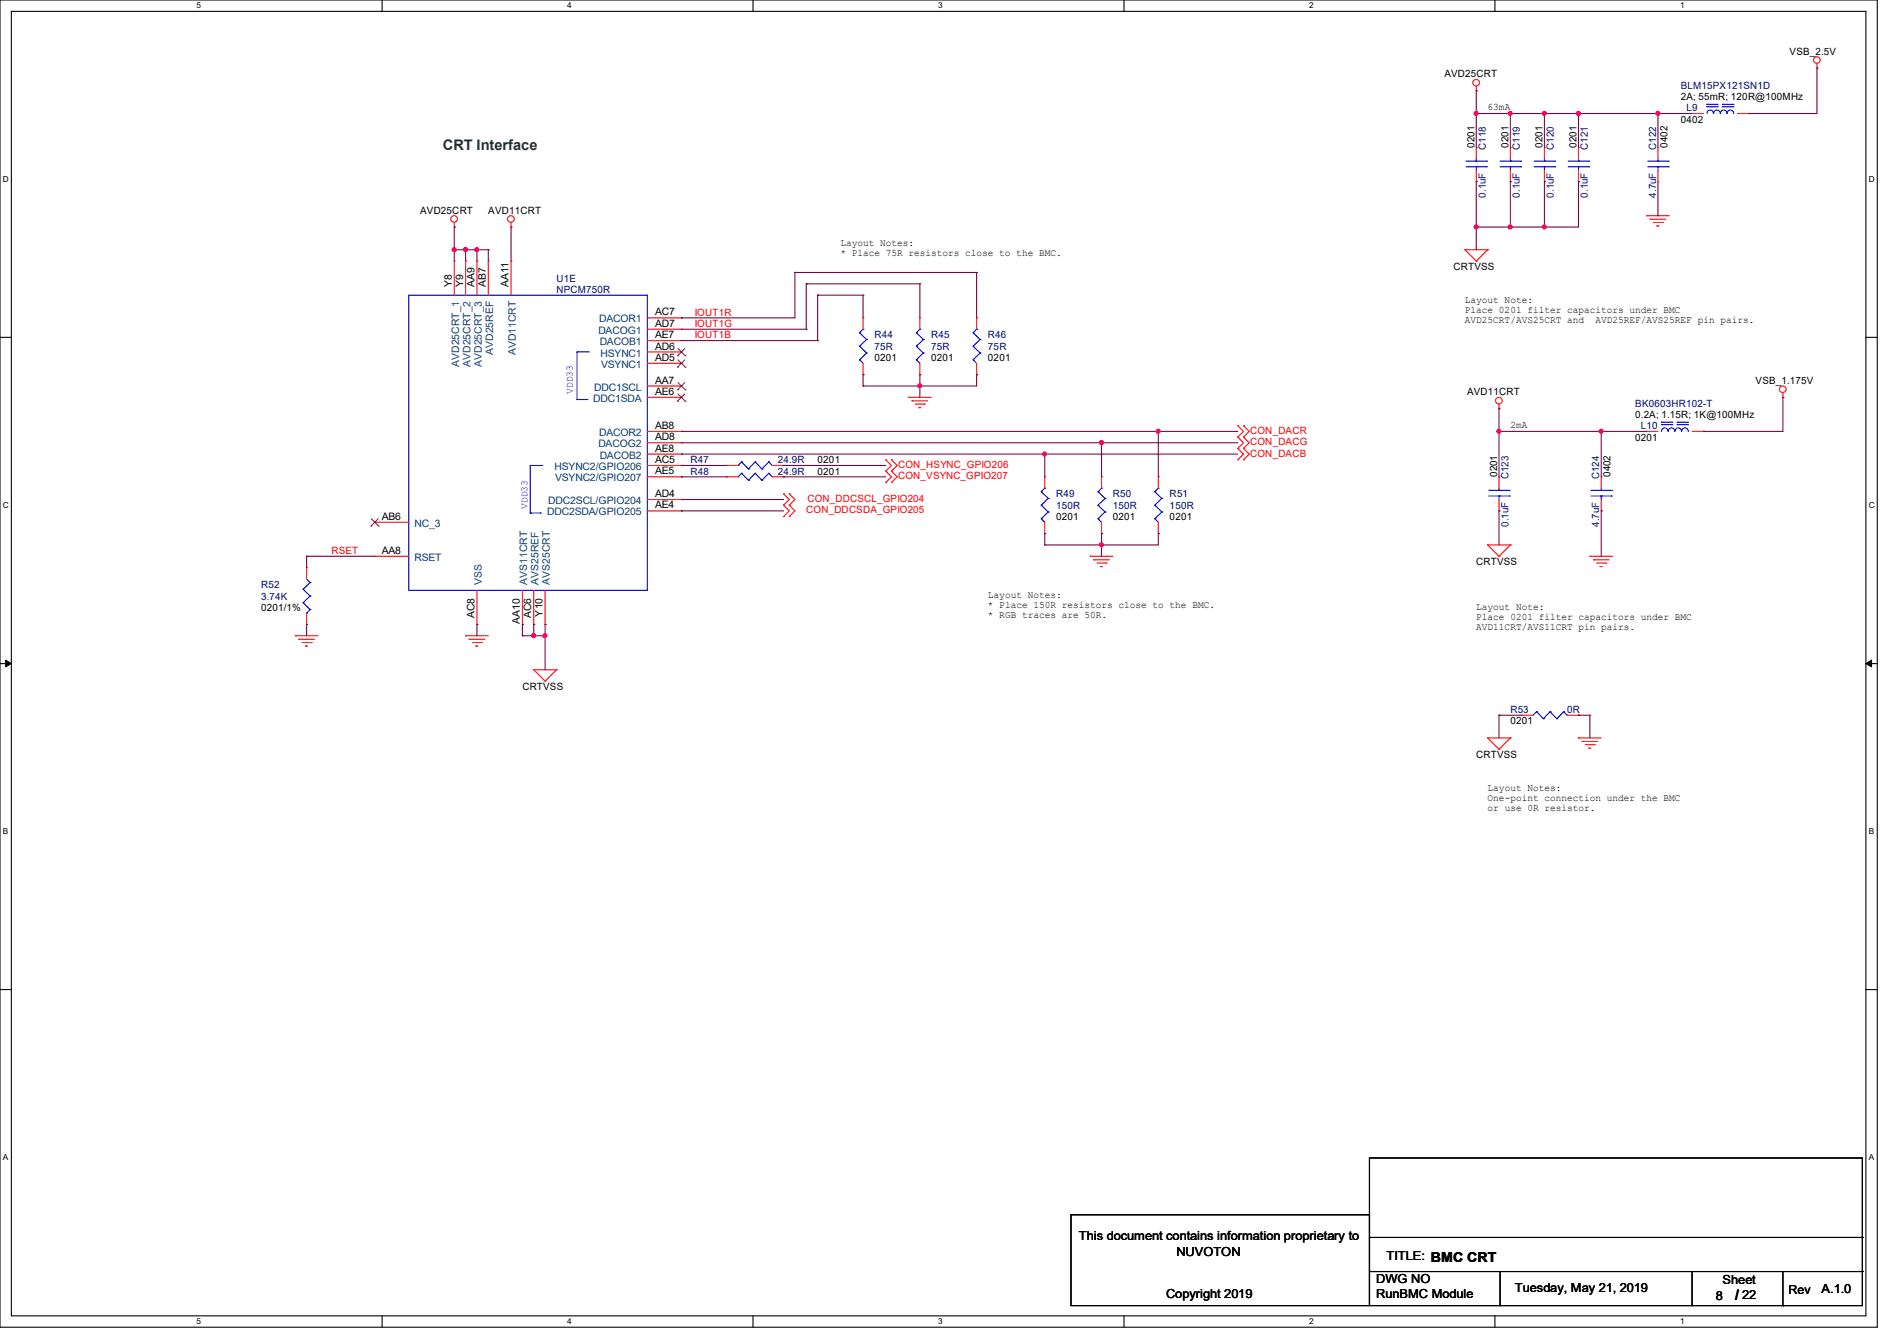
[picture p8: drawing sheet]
<svg xmlns="http://www.w3.org/2000/svg" width="297mm" height="210mm" viewBox="0 0 297 210" stroke-linecap="round" stroke-linejoin="round" font-family="sans-serif">
<path d="M0 0h293.9v207.9h-293.9zM1.8 1.8h290.3v204.3h-290.3z" fill="none" stroke="#000" stroke-width=".17"/>
<g fill="#fff">
<path d="M30.8 .2h.7v1.4h-.7z"/>
<path d="M30.8 206.2h.7v1.4h-.7z"/>
</g>
<path d="M59.8 0v1.8M59.8 206.1v1.8" fill="none" stroke="#000" stroke-width=".17"/>
<g fill="#fff">
<path d="M88.8 .2h.7v1.4h-.7z"/>
<path d="M88.8 206.2h.7v1.4h-.7z"/>
</g>
<path d="M117.9 0v1.8M117.9 206.1v1.8" fill="none" stroke="#000" stroke-width=".17"/>
<g fill="#fff">
<path d="M146.9 .2h.7v1.4h-.7z"/>
<path d="M146.9 206.2h.7v1.4h-.7z"/>
</g>
<path d="M176 0v1.8M176 206.1v1.8" fill="none" stroke="#000" stroke-width=".17"/>
<g fill="#fff">
<path d="M205 .2h.7v1.4h-.7z"/>
<path d="M205 206.2h.7v1.4h-.7z"/>
</g>
<path d="M234.1 0v1.8M234.1 206.1v1.8" fill="none" stroke="#000" stroke-width=".17"/>
<g fill="#fff">
<path d="M263.1 .2h.6v1.4h-.6z"/>
<path d="M263.1 206.2h.6v1.4h-.6z"/>
<path d="M.5 27.3h.9v1.4h-.9z"/>
<path d="M292.6 27.3h.9v1.4h-.9z"/>
<path d="M.5 78.4h.9v1.4h-.9z"/>
<path d="M292.6 78.4h.9v1.4h-.9z"/>
</g>
<path d="M0 52.8h1.8M292.1 52.8h1.8" fill="none" stroke="#000" stroke-width=".17"/>
<g fill="#fff">
<path d="M.5 129.5h.8v1.4h-.8z"/>
<path d="M292.6 129.5h.8v1.4h-.8z"/>
</g>
<path d="M0 103.9h1.8M292.1 103.9h1.8" fill="none" stroke="#000" stroke-width=".17"/>
<path d="M.9 103.4l.9 .5-.9 .5zM292.1 103.9l.9-.5v1z" fill="#000" stroke="#000" stroke-width=".16"/>
<g fill="#fff">
<path d="M.5 180.5h.8v1.4h-.8z"/>
<path d="M292.6 180.5h.8v1.4h-.8z"/>
</g>
<g fill="none" stroke="#000" stroke-width=".17">
<path d="M0 155h1.8M292.1 155h1.8M167.7 190.2h46.7v14.3h-46.7zM214.4 181.4h77.2v23.1h-77.2zM214.4 199.1h77.2M214.4 193.8h77.2M234.9 199.1v5.4M264.9 199.1v5.4M279.1 199.1v5.4M291.6 199.1h.1M291.6 193.8h.1M234.9 204.5h.1"/>
<path d="M264.9 204.5h.1M279.1 204.5h.1"/>
</g>
<g fill="none" stroke="#f00" stroke-width=".17">
<path d="M231.1 14.2h.1M231.1 13.5v.7M264.9 17.8h.1M264.9 17.8h1.8M272 17.8h1.8M273.8 17.8h.1M284.5 10.7h.1M284.5 9.9v.8M71.1 35.6h.1M71.1 34.8v.8M80 35.6h.1M80 34.8v.8"/>
<path d="M229.4 39.1h.1M229.4 39.1h3.5M229.4 39.1l1.7 1.8M231.1 23.1h.1M231.1 28.4h.1M231.1 23.1v1.8M231.1 26.7v1.7M232.9 39.1h.1M232.9 39.1l-1.8 1.8M236.5 23.1h.1M236.5 28.4h.1M236.5 23.1v1.8"/>
<path d="M236.5 26.7v1.7M241.8 23.1h.1M241.8 28.4h.1M241.8 23.1v1.8M241.8 26.7v1.7M247.1 23.1h.1M247.1 28.4h.1M247.1 23.1v1.8M247.1 26.7v1.7M257.8 33.8h.1M257.8 33.8h3.6M258.4 34.3h.1"/>
<path d="M258.4 34.3h2.4M258.9 34.8h1.4M259.4 35.4h.1M259.4 35.4h.4M259.6 23.1h.1M259.6 28.4h.1M259.6 23.1v1.8M259.6 26.7v1.7M260.3 34.8h.1M71.1 40.9h.1M71.1 40.9v5.3M72.9 40.9h.1"/>
<path d="M72.9 40.9v5.3M74.7 40.9h.1M74.7 40.9v5.3M76.5 40.9h.1M76.5 40.9v5.3M80 40.9h.1M80 40.9v5.3M101.3 51.6h5.4M101.3 53.3h5.4M101.3 49.8h5.4M101.3 56.9h5.4M101.3 55.1h5.4"/>
<path d="M106.7 51.6h.1M106.7 53.3h.1M106.7 49.8h.1M106.7 56.9h.1M106.7 55.1h.1M135.1 58.7h.1M135.1 49.8h.1M135.1 49.8v1.8M135.1 56.9v1.8M144 58.7h.1M144 49.8h.1M144 49.8v1.8"/>
<path d="M144 56.9v1.8M152.9 58.7h.1M152.9 49.8h.1M152.9 49.8v1.8M152.9 56.9v1.8M231.1 40.9h.1M101.3 62.2h5.4M101.3 74.7h5.4M101.3 60.5h5.4M101.3 78.2h5.4M101.3 72.9h5.4M101.3 67.6h5.4"/>
<path d="M101.3 71.1h5.4M101.3 69.3h5.4M106.7 60.5h.1M106.7 62.2h.1M106.7 78.2h.1M106.7 74.7h.1M106.7 72.9h.1M106.7 67.6h.1M106.7 71.1h.1M106.7 69.3h.1M113.8 74.7h.1M113.8 72.9h.1"/>
<path d="M113.8 74.7h1.8M113.8 72.9h1.8M120.9 74.7h1.8M120.9 72.9h1.8M122.7 77.3h.1M122.7 79.1h.1M122.7 74.7h.1M122.7 72.9h.1M122.7 77.3l.9 .9-.9 .9M122.7 79.1l.9 .9-.9 .9M123.6 77.3h.1M123.6 79.1h.1"/>
<path d="M123.6 77.3l.9 .9-.9 .9M123.6 79.1l.9 .9-.9 .9M138.7 72h.1M138.7 73.8h.1M138.7 75.6h.1M138.7 72l.9 .9-.9 .9M138.7 73.8l.9 .9-.9 .9M139.6 72h.1M139.6 73.8h.1M139.6 75.6h.1M139.6 72l.9 .9-.9 .9M139.6 73.8l.9 .9-.9 .9"/>
<path d="M142.2 62.2h.1M142.2 62.2h3.6M142.8 62.8h.1M142.8 62.8h2.4M143.3 63.3h1.4M143.8 63.8h.1M143.8 63.8h.4M144.7 63.3h.1M163.6 74.7h.1M163.6 74.7v1.8M172.5 74.7h.1M172.5 74.7v1.8"/>
<path d="M181.4 74.7h.1M181.4 74.7v1.8M193.8 66.7h.1M193.8 68.5h.1M193.8 70.2h.1M193.8 72h.1M193.8 66.7l.9 .9-.9 .9M193.8 68.5l.9 .8-.9 .9M193.8 70.2l.9 .9-.9 .9M194.7 66.7h.1M194.7 68.5h.1M194.7 70.2h.1"/>
<path d="M194.7 72h.1M194.7 66.7l.9 .9-.9 .9M194.7 68.5l.9 .8-.9 .9M194.7 70.2l.9 .9-.9 .9M234.7 64h.1M234.7 74.7h.1M234.7 63.3v.7M234.7 74.7v1.8M234.7 78.2v1.8M250.7 74.7h.1M250.7 74.7v1.8M250.7 78.2v1.8"/>
<path d="M257.8 67.6h.1M257.8 67.6h1.8M264.9 67.6h1.8M266.7 67.6h.1M279.1 62.2h.1M279.1 61.5v.7M46.2 99.6h.1M46.2 99.6h3.6M48 88.9h.1M48 97.8h.1M48 88.9v1.8M48 96v1.8"/>
<path d="M58.7 87.1h.1M58.7 81.8h.1M58.7 87.1h5.3M58.7 81.8h5.3M72.9 99.6h.1M72.9 99.6h3.6M74.7 97.8h.1M74.7 92.5v5.3M81.8 97.8h.1M81.8 92.5v5.3M83.6 97.8h.1M83.6 92.5v5.3"/>
<path d="M85.3 97.8h.1M85.3 92.5v5.3M101.3 80h5.4M106.7 80h.1M122.7 80.9h.1M123.6 80.9h.1M163.6 83.6h.1M163.6 81.8v1.8M170.7 87.1h.1M170.7 87.1h3.5M171.2 87.7h.1M171.2 87.7h2.5"/>
<path d="M171.7 88.2h1.5M172.3 88.7h.1M172.3 88.7h.3M172.5 83.6h.1M172.5 81.8v1.8M173.2 88.2h.1M181.4 83.6h.1M181.4 81.8v1.8M232.9 85.3h.1M232.9 85.3h3.6M232.9 85.3l1.8 1.8M234.7 87.1h.1"/>
<path d="M234.7 80h.1M236.5 85.3h.1M236.5 85.3l-1.8 1.8M248.9 87.1h.1M248.9 87.1h3.6M249.5 87.7h.1M249.5 87.7h2.4M250 88.2h1.4M250.5 88.7h.1M250.5 88.7h.4M250.7 80h.1M251.4 88.2h.1"/>
<path d="M46.8 100.1h.1M46.8 100.1h2.4M47.3 100.6h1.4M47.8 101.2h.1M47.8 101.2h.4M48.7 100.6h.1M73.4 100.1h.1M73.4 100.1h2.5M74 100.6h1.4M74.5 101.2h.1M74.5 101.2h.3M75.4 100.6h.1"/>
<path d="M83.6 104.9h.1M83.6 104.9h3.5M83.6 104.9l1.7 1.8M85.3 106.7h.1M87.1 104.9h.1M87.1 104.9l-1.8 1.8M232.9 115.6h.1M232.9 115.6h3.6M232.9 115.6l1.8 1.7M234.7 117.3h.1M236.5 115.6h.1M236.5 115.6l-1.8 1.7"/>
<path d="M238.3 112h.1M238.3 112h1.7M245.4 112h1.7M247.1 115.6h.1M247.1 112h.1M247.1 115.6h3.6M247.7 116.1h.1M247.7 116.1h2.4M248.2 116.6h1.4M248.8 117.2h.1M248.8 117.2h.3M249.6 116.6h.1"/>
<circle cx="231.1" cy="13" r=".52"/>
<circle cx="284.5" cy="9.4" r=".52"/>
<circle cx="71.1" cy="34.3" r=".52"/>
<circle cx="80" cy="34.3" r=".52"/>
<circle cx="234.7" cy="62.7" r=".52"/>
<circle cx="279.1" cy="61" r=".52"/>
</g>
<g fill="none" stroke="#00f" stroke-width=".17">
<path d="M267.3 16.7h.1M267.3 16.3h.1M267.3 16.7h1.7M267.3 16.3h1.7M268.3 17.8a.51 .51 0 0 0-.5-.6 .51 .51 0 0 0-.5 .6M269.3 17.8a.51 .51 0 0 0-.5-.6 .51 .51 0 0 0-.5 .6M269.7 16.7h.1M269.7 16.3h.1M269.7 16.7h1.8M269.7 16.3h1.8M270.4 17.8a.51 .51 0 0 0-.5-.6 .51 .51 0 0 0-.5 .6M271.4 17.8a.51 .51 0 0 0-.5-.6 .51 .51 0 0 0-.5 .6"/>
<path d="M229.5 26.1h3.2M229.5 25.2h3.2M231.1 25.2h.1M231.1 26.1h.1M231.1 24.9v.3M231.1 26.1v.6M232.7 26.1h.1M232.7 25.2h.1M234.9 26.1h3.2M234.9 25.2h3.2M236.5 25.2h.1M236.5 26.1h.1"/>
<path d="M236.5 24.9v.3M236.5 26.1v.6M238.1 26.1h.1M238.1 25.2h.1M240.2 26.1h3.2M240.2 25.2h3.2M241.8 25.2h.1M241.8 26.1h.1M241.8 24.9v.3M241.8 26.1v.6M243.4 26.1h.1M243.4 25.2h.1"/>
<path d="M245.5 26.1h3.3M245.5 25.2h3.3M247.1 25.2h.1M247.1 26.1h.1M247.1 24.9v.3M247.1 26.1v.6M248.8 26.1h.1M248.8 25.2h.1M258 26.1h3.2M258 25.2h3.2M259.6 25.2h.1M259.6 26.1h.1"/>
<path d="M259.6 24.9v.3M259.6 26.1v.6M261.2 26.1h.1M261.2 25.2h.1M64 46.2h37.3v46.3h-37.3zM90.3 55.1h.1M90.3 55.1h2M90.3 55.1v7.5M134.6 56.3h.1M134.6 54.2h.1M134.6 52.1h.1M134.6 56.3l.5 .6"/>
<path d="M134.6 54.2l1.1 1.1M134.6 52.1l1.1 1.1M135.1 51.6h.1M135.1 51.6l-.5 .5M135.7 55.3h.1M135.7 53.2h.1M135.7 55.3l-1.1 1M135.7 53.2l-1.1 1M143.5 56.3h.1M143.5 54.2h.1M143.5 52.1h.1M143.5 56.3l.5 .6"/>
<path d="M143.5 54.2l1.1 1.1M143.5 52.1l1.1 1.1M144 51.6h.1M144 51.6l-.5 .5M144.6 55.3h.1M144.6 53.2h.1M144.6 55.3l-1.1 1M144.6 53.2l-1.1 1M152.4 56.3h.1M152.4 54.2h.1M152.4 52.1h.1M152.4 56.3l.5 .6"/>
<path d="M152.4 54.2l1.1 1.1M152.4 52.1l1.1 1.1M152.9 51.6h.1M152.9 51.6l-.5 .5M153.5 55.3h.1M153.5 53.2h.1M153.5 55.3l-1.1 1M153.5 53.2l-1.1 1M83 72.9h.1M83 72.9v7.4M83 72.9h2M90.3 62.6h.1"/>
<path d="M90.3 62.6h1.6M91.9 62.6h.1M115.6 74.7h.1M115.6 72.9h.1M116.1 74.1h.1M116.1 72.3h.1M116.1 74.1l1.1 1.1M116.1 74.1l-.5 .6M116.1 72.3l1.1 1.1M116.1 72.3l-.5 .6M117.2 75.2h.1M117.2 73.4h.1"/>
<path d="M118.2 74.1h.1M118.2 72.3h.1M118.2 74.1l1.1 1.1M118.2 74.1l-1 1.1M118.2 72.3l1.1 1.1M118.2 72.3l-1 1.1M119.3 75.2h.1M119.3 73.4h.1M120.4 74.1h.1M120.4 72.3h.1M120.4 74.1l.5 .6M120.4 74.1l-1.1 1.1"/>
<path d="M120.4 72.3l.5 .6M120.4 72.3l-1.1 1.1M163 79.1h.1M163 77h.1M163 79.1l1.1 1.1M163 77l1.1 1.1M163.6 76.5h.1M163.6 76.5l-.6 .5M164.1 78.1h.1M164.1 78.1l-1.1 1M171.9 79.1h.1M171.9 77h.1"/>
<path d="M171.9 79.1l1.1 1.1M171.9 77l1.1 1.1M172.5 76.5h.1M172.5 76.5l-.6 .5M173 78.1h.1M173 78.1l-1.1 1M180.8 79.1h.1M180.8 77h.1M180.8 79.1l1.1 1.1M180.8 77l1.1 1.1M181.4 76.5h.1M181.4 76.5l-.6 .5"/>
<path d="M181.9 78.1h.1M181.9 78.1l-1.1 1M233.1 77.7h3.2M233.1 76.8h3.2M234.7 76.8h.1M234.7 77.7h.1M234.7 76.5v.3M234.7 77.7v.5M236.3 77.7h.1M236.3 76.8h.1M249.1 77.7h3.2M249.1 76.8h3.2"/>
<path d="M250.7 76.8h.1M250.7 77.7h.1M250.7 76.5v.3M250.7 77.7v.5M252.3 77.7h.1M252.3 76.8h.1M260.1 66.5h.1M260.1 66.1h.1M260.1 66.5h1.8M260.1 66.1h1.8M261.2 67.6a.51 .51 0 0 0-.6-.6 .51 .51 0 0 0-.5 .6M262.2 67.6a.51 .51 0 0 0-.5-.6 .51 .51 0 0 0-.5 .6"/>
<path d="M262.6 66.5h.1M262.6 66.1h.1M262.6 66.5h1.8M262.6 66.1h1.8M263.3 67.6a.51 .51 0 0 0-.5-.6 .51 .51 0 0 0-.5 .6M264.3 67.6a.51 .51 0 0 0-.5-.6 .51 .51 0 0 0-.5 .6M47.5 92.3h.1M47.5 94.4h.1M47.5 92.3l1.1 1M47.5 94.4l1.1 1.1M48 96h.1M48 90.7l.6 .5"/>
<path d="M48.6 91.2h.1M48.6 93.3h.1M48.6 95.5h.1M48.6 91.2l-1.1 1.1M48.6 93.3l-1.1 1.1M48.6 95.5l-.6 .5M83 80.3h.1M83 80.3h1.6M84.6 80.3h.1M163 81.2h.1M163 81.2l.6 .6M164.1 80.2h.1"/>
<path d="M164.1 80.2l-1.1 1M171.9 81.2h.1M171.9 81.2l.6 .6M173 80.2h.1M173 80.2l-1.1 1M180.8 81.2h.1M180.8 81.2l.6 .6M181.9 80.2h.1M181.9 80.2l-1.1 1M240.6 111.5h.1M240.6 111.5l-.6 .5M240.6 111.5l1 1.1"/>
<path d="M241.6 112.6h.1M242.7 111.5h.1M242.7 111.5l-1.1 1.1M242.7 111.5l1.1 1.1M243.8 112.6h.1M244.8 111.5h.1M244.8 111.5l-1 1.1M244.8 111.5l.6 .5M245.4 112h.1"/>
</g>
<g fill="none" stroke="#804000" stroke-width=".16">
<path d="M106.1 57.5h.1M106.1 55.7h.1M106.1 59.9l1.2 1.1M106.1 56.3l1.2 1.2M106.1 54.6l1.2 1.1M107.2 59.9l-1.1 1.1M107.2 56.3l-1.1 1.2M107.2 54.6l-1.1 1.1M107.3 57.5h.1M107.3 55.7h.1M106.1 61h.1M106.1 62.8h.1"/>
<path d="M106.1 61.7l1.2 1.1M107.2 61.7l-1.1 1.1M107.3 61h.1M107.3 62.8h.1M58.1 82.4h.1M58.1 81.2l1.2 1.2M59.2 81.2l-1.1 1.2M59.3 82.4h.1"/>
</g>
<g fill="none" stroke="#800040" stroke-width=".17">
<path d="M231.1 17.8h.1M231.1 14.2h.1M231.1 14.2v8.9M231.1 17.8h33.8M236.5 17.8h.1M236.5 17.8v5.3M241.8 17.8h.1M241.8 17.8v5.3M247.1 17.8h.1M247.1 17.8v5.3M259.6 17.8h.1M259.6 17.8v5.3"/>
<path d="M273.8 17.8h.1M284.5 10.7h.1M284.5 10.7v7.1h-10.7M71.1 39.1h.1M71.1 35.6h.1M71.1 35.6v5.3M71.1 39.1h5.4M72.9 39.1h.1M72.9 39.1v1.8M74.7 39.1h.1M74.7 39.1v1.8M76.5 39.1h.1"/>
<path d="M76.5 39.1v1.8M80 35.6h.1M80 35.6v5.3M231.1 35.6h.1M231.1 28.4h.1M231.1 28.4v10.7M236.5 35.6h.1M236.5 28.4h.1M236.5 28.4v7.2M241.8 28.4h.1M241.8 35.6h.1M241.8 28.4v7.2"/>
<path d="M247.1 28.4h.1M247.1 28.4v7.2h-16M259.6 33.8h.1M259.6 28.4v5.4M106.7 49.8h.1M106.7 51.6h19.5M106.7 53.3h21.3M124.5 42.7h.1M124.5 42.7v7.1h-17.8M124.5 42.7h28.4M126.2 51.6h.1M126.2 44.4h.1"/>
<path d="M126.2 44.4h17.8M126.2 44.4v7.2M128 53.3h.1M128 46.2h.1M128 46.2h7.1M128 46.2v7.1M135.1 46.2h.1M135.1 58.7h.1M135.1 46.2v3.6M135.1 58.7v1.8M144 44.4h.1M144 58.7h.1"/>
<path d="M144 44.4v5.4M144 58.7v3.5M152.9 42.7h.1M152.9 58.7h.1M152.9 42.7v7.1M152.9 58.7v1.8h-17.8M106.7 72.9h.1M106.7 74.7h.1M106.7 78.2h.1M106.7 67.6h87.1M106.7 69.3h87.1M106.7 71.1h87.1"/>
<path d="M106.7 72.9h7.1M106.7 74.7h7.1M106.7 78.2h16M122.7 74.7h.1M122.7 72.9h.1M122.7 72.9h16M122.7 74.7h16M135.1 60.5h.1M144 60.5h.1M163.6 71.1h.1M163.6 71.1v3.6M172.5 69.3h.1"/>
<path d="M172.5 69.3v5.4M181.4 67.6h.1M181.4 67.6v7.1M234.7 67.6h.1M234.7 64h.1M234.7 67.6h23.1M234.7 64v10.7M250.7 67.6h.1M250.7 67.6v7.1M266.7 67.6h.1M279.1 62.2h.1M279.1 62.2v5.4h-12.4"/>
<path d="M48 87.1h.1M48 97.8h.1M48 87.1h10.7M48 87.1v1.8M48 97.8v1.8M74.7 97.8h.1M74.7 97.8v1.8M81.8 99.6h.1M81.8 97.8h.1M81.8 99.6h3.5M81.8 97.8v1.8M83.6 97.8h.1"/>
<path d="M83.6 99.6h.1M83.6 97.8v1.8M85.3 97.8h.1M85.3 99.6h.1M85.3 97.8v7.1M106.7 80h.1M106.7 80h16M163.6 85.3h.1M163.6 83.6h.1M163.6 83.6v1.7M172.5 83.6h.1M172.5 85.3h.1"/>
<path d="M172.5 83.6v3.5M181.4 83.6h.1M181.4 83.6v1.7h-17.8M234.7 80h.1M234.7 80v5.3M250.7 80h.1M250.7 80v7.1M234.7 112h.1M234.7 112v3.6M234.7 112h3.6M247.1 112h.1M247.1 112h1.8"/>
<path d="M248.9 112h.1M248.9 112v3.6"/>
</g>
<g fill="#f0f" stroke="#f0f" stroke-width=".17">
<circle cx="181.3" cy="67.5" r=".32"/>
<circle cx="172.4" cy="69.3" r=".32"/>
<circle cx="163.6" cy="71.1" r=".32"/>
<circle cx="71.1" cy="39.1" r=".32"/>
<circle cx="72.9" cy="39.1" r=".32"/>
<circle cx="85.3" cy="99.5" r=".32"/>
<circle cx="83.5" cy="99.5" r=".32"/>
<circle cx="172.4" cy="85.3" r=".32"/>
<circle cx="250.7" cy="67.5" r=".32"/>
<circle cx="234.7" cy="67.5" r=".32"/>
<circle cx="231.1" cy="35.5" r=".32"/>
<circle cx="241.8" cy="35.5" r=".32"/>
<circle cx="236.5" cy="35.5" r=".32"/>
<circle cx="231.1" cy="17.8" r=".32"/>
<circle cx="241.8" cy="17.8" r=".32"/>
<circle cx="236.5" cy="17.8" r=".32"/>
<circle cx="74.7" cy="39.1" r=".32"/>
<circle cx="259.6" cy="17.8" r=".32"/>
<circle cx="247.1" cy="17.8" r=".32"/>
<circle cx="144" cy="60.4" r=".32"/>
</g>
<text font-size="2.3" fill="#008000" x="69.3" y="23.5">CRT Interface</text>
<text font-size="2.3" x="271.7" y="203.6">/</text>
<g font-size="1.9">
<text x="168.9" y="194.1">This document contains information proprietary to</text>
<text x="184.2" y="196.6">NUVOTON</text>
<text x="217.1" y="197.4">TITLE: BMC CRT</text>
<text x="182.6" y="203.2">Copyright 2019</text>
<text x="215.5" y="200.9">DWG NO</text>
<text x="215.5" y="203.2">RunBMC Module</text>
<text x="237.2" y="202.4">Tuesday, May 21, 2019</text>
<text x="268.6" y="203.6">8</text>
<text x="269.7" y="201.1">Sheet</text>
<text x="272.8" y="203.4">22</text>
<text x="280" y="202.7">Rev</text>
<text x="285.2" y="202.5">A.1.0</text>
</g>
<g font-size="1.6">
<text x="280.2" y="8.6">VSB_2.5V</text>
<text x="226.1" y="12.1">AVD25CRT</text>
<text x="232.9" y="17.2">63mA</text>
<text x="263.1" y="15.7">2A; 55mR; 120R@100MHz</text>
<text x="230.8" y="23.1" transform="rotate(-90 230.8 23.1)">0201</text>
<text x="236.2" y="23.1" transform="rotate(-90 236.2 23.1)">0201</text>
<text x="241.5" y="23.1" transform="rotate(-90 241.5 23.1)">0201</text>
<text x="246.8" y="23.1" transform="rotate(-90 246.8 23.1)">0201</text>
<text x="261.1" y="23.1" transform="rotate(-90 261.1 23.1)">0402</text>
<text x="263.1" y="19.2">0402</text>
<text x="65.8" y="33.4">AVD25CRT</text>
<text x="76.5" y="33.4">AVD11CRT</text>
<text x="131.6" y="38.6">Layout Notes:</text>
<text x="131.6" y="40.1">* Place 75R resistors close to the BMC.</text>
<text x="70.7" y="45" transform="rotate(-90 70.7 45)">Y8</text>
<text x="72.5" y="45" transform="rotate(-90 72.5 45)">Y9</text>
<text x="74.3" y="45" transform="rotate(-90 74.3 45)">AA9</text>
<text x="76.1" y="45" transform="rotate(-90 76.1 45)">AB7</text>
<text x="79.6" y="45" transform="rotate(-90 79.6 45)">AA11</text>
<text x="227.6" y="42.3">CRTVSS</text>
<text x="229.4" y="47.5">Layout Note:</text>
<text x="102.6" y="51.2">AD7</text>
<text x="102.6" y="53">AE7</text>
<text x="102.6" y="49.4">AC7</text>
<text x="229.4" y="49">Place 0201 filter capacitors under BMC</text>
<text x="229.4" y="50.6">AVD25CRT/AVS25CRT and</text>
<text x="249.8" y="50.6">AVD25REF/AVS25REF pin pairs.</text>
<text x="102.6" y="56.5">AD5</text>
<text x="102.6" y="54.7">AD6</text>
<text x="136.9" y="56.6">0201</text>
<text x="145.8" y="56.6">0201</text>
<text x="154.7" y="56.6">0201</text>
<text x="102.6" y="60.1">AA7</text>
<text x="102.6" y="61.8">AE6</text>
<text x="229.7" y="61.9">AVD11CRT</text>
<text x="256" y="65.4">0.2A; 1.15R; 1K@100MHz</text>
<text x="274.9" y="60.1">VSB_1.175V</text>
<text x="102.6" y="67.2">AB8</text>
<text x="102.6" y="70.7">AE8</text>
<text x="102.6" y="69">AD8</text>
<text x="236.5" y="67">2mA</text>
<text x="256" y="69">0201</text>
<text x="102.6" y="77.9">AD4</text>
<text x="102.6" y="74.3">AE5</text>
<text x="102.6" y="72.5">AC5</text>
<text x="128" y="74.3">0201</text>
<text x="128" y="72.6">0201</text>
<text x="234.4" y="74.7" transform="rotate(-90 234.4 74.7)">0201</text>
<text x="252.2" y="74.7" transform="rotate(-90 252.2 74.7)">0402</text>
<text x="59.8" y="81.4">AB6</text>
<text x="102.6" y="79.6">AE4</text>
<text x="165.4" y="81.4">0201</text>
<text x="174.2" y="81.4">0201</text>
<text x="183.1" y="81.4">0201</text>
<text x="59.8" y="86.7">AA8</text>
<text x="231.1" y="88.6">CRTVSS</text>
<text x="40.9" y="95.7">0201/1%</text>
<text x="154.7" y="93.7">Layout Notes:</text>
<text x="154.7" y="95.2">* Place 150R resistors close to the BMC.</text>
<text x="231.1" y="95.5">Layout Note:</text>
<text x="74.3" y="96.9" transform="rotate(-90 74.3 96.9)">AC8</text>
<text x="81.4" y="97.7" transform="rotate(-90 81.4 97.7)">AA10</text>
<text x="83.2" y="96.9" transform="rotate(-90 83.2 96.9)">AC6</text>
<text x="85" y="96.6" transform="rotate(-90 85 96.6)">Y10</text>
<text x="154.7" y="96.8">* RGB traces are 50R.</text>
<text x="231.1" y="97">Place 0201 filter capacitors under BMC</text>
<text x="231.1" y="98.6">AVD11CRT/AVS11CRT pin pairs.</text>
<text x="81.8" y="108.1">CRTVSS</text>
<text x="236.5" y="113.5">0201</text>
<text x="231.1" y="118.8">CRTVSS</text>
<text x="232.9" y="123.9">Layout Notes:</text>
<text x="232.9" y="125.5">One-point connection under the BMC</text>
<text x="232.9" y="127">or use 0R resistor.</text>
</g>
<g font-size="1.6" fill="#000080">
<text x="263.1" y="13.9">BLM15PX121SN1D</text>
<text x="264" y="17.4">L9</text>
<text x="232.6" y="23.5" transform="rotate(-90 232.6 23.5)">C118</text>
<text x="238" y="23.5" transform="rotate(-90 238 23.5)">C119</text>
<text x="243.3" y="23.5" transform="rotate(-90 243.3 23.5)">C120</text>
<text x="248.6" y="23.5" transform="rotate(-90 248.6 23.5)">C121</text>
<text x="259.3" y="23.5" transform="rotate(-90 259.3 23.5)">C122</text>
<text x="232.6" y="30.9" transform="rotate(-90 232.6 30.9)">0.1uF</text>
<text x="238" y="30.9" transform="rotate(-90 238 30.9)">0.1uF</text>
<text x="243.3" y="30.9" transform="rotate(-90 243.3 30.9)">0.1uF</text>
<text x="248.6" y="30.9" transform="rotate(-90 248.6 30.9)">0.1uF</text>
<text x="259.3" y="30.9" transform="rotate(-90 259.3 30.9)">4.7uF</text>
<text x="87.1" y="45.9">NPCM750R</text>
<text x="87.1" y="44.1">U1E</text>
<text x="136.9" y="53">R44</text>
<text x="145.8" y="53">R45</text>
<text x="154.7" y="53">R46</text>
<text x="136.9" y="54.8">75R</text>
<text x="145.8" y="54.8">75R</text>
<text x="154.7" y="54.8">75R</text>
<text x="256" y="63.7">BK0603HR102-T</text>
<text x="256.9" y="67.2">L10</text>
<text x="108.1" y="74.3">R48</text>
<text x="108.1" y="72.6">R47</text>
<text x="121.8" y="74.3">24.9R</text>
<text x="121.8" y="72.6">24.9R</text>
<text x="165.4" y="77.9">R49</text>
<text x="174.2" y="77.9">R50</text>
<text x="183.1" y="77.9">R51</text>
<text x="236.2" y="75" transform="rotate(-90 236.2 75)">C123</text>
<text x="250.4" y="75" transform="rotate(-90 250.4 75)">C124</text>
<text x="165.4" y="79.7">150R</text>
<text x="174.2" y="79.7">150R</text>
<text x="183.1" y="79.7">150R</text>
<text x="236.2" y="82.5" transform="rotate(-90 236.2 82.5)">0.1uF</text>
<text x="250.4" y="82.5" transform="rotate(-90 250.4 82.5)">4.7uF</text>
<text x="40.9" y="92.1">R52</text>
<text x="40.9" y="93.9">3.74K</text>
<text x="236.5" y="111.7">R53</text>
<text x="245.4" y="111.7">0R</text>
</g>
<g font-size="1.6" fill="#004080">
<text x="93.7" y="52.3">DACOG1</text>
<text x="93.8" y="50.5">DACOR1</text>
<text x="71.9" y="57.4" transform="rotate(-90 71.9 57.4)">AVD25CRT_1</text>
<text x="73.7" y="57.4" transform="rotate(-90 73.7 57.4)">AVD25CRT_2</text>
<text x="75.4" y="57.4" transform="rotate(-90 75.4 57.4)">AVD25CRT_3</text>
<text x="77.2" y="55.6" transform="rotate(-90 77.2 55.6)">AVD25REF</text>
<text x="80.8" y="55.7" transform="rotate(-90 80.8 55.7)">AVD11CRT</text>
<text x="93.9" y="54.1">DACOB1</text>
<text x="94" y="55.8">HSYNC1</text>
<text x="94.1" y="57.6">VSYNC1</text>
<text x="92.9" y="63">DDC1SDA</text>
<text x="93" y="61.2">DDC1SCL</text>
<text x="93.7" y="70.1">DACOG2</text>
<text x="93.8" y="68.3">DACOR2</text>
<text x="93.9" y="71.8">DACOB2</text>
<text x="86.8" y="73.6">HSYNC2/GPIO206</text>
<text x="86.9" y="75.4">VSYNC2/GPIO207</text>
<text x="64.9" y="82.5">NC_3</text>
<text x="85.7" y="80.7">DDC2SDA/GPIO205</text>
<text x="85.9" y="79">DDC2SCL/GPIO204</text>
<text x="64.9" y="87.8">RSET</text>
<text x="75.4" y="91.6" transform="rotate(-90 75.4 91.6)">VSS</text>
<text x="82.6" y="91.6" transform="rotate(-90 82.6 91.6)">AVS11CRT</text>
<text x="84.3" y="91.6" transform="rotate(-90 84.3 91.6)">AVS25REF</text>
<text x="86.1" y="91.6" transform="rotate(-90 86.1 91.6)">AVS25CRT</text>
</g>
<g font-size="1.6" fill="#f00">
<text x="108.8" y="49.4">IOUT1R</text>
<text x="108.8" y="51.2">IOUT1G</text>
<text x="108.8" y="53">IOUT1B</text>
<text x="195.7" y="67.9">CON_DACR</text>
<text x="195.7" y="69.7">CON_DACG</text>
<text x="195.7" y="71.5">CON_DACB</text>
<text x="140.6" y="73.3">CON_HSYNC_GPIO206</text>
<text x="140.6" y="75.1">CON_VSYNC_GPIO207</text>
<text x="126.2" y="80.4">CON_DDCSDA_GPIO205</text>
<text x="126.4" y="78.6">CON_DDCSCL_GPIO204</text>
<text x="51.9" y="86.8">RSET</text>
</g>
<g font-size="1.6" fill="#00f">
<text x="89.7" y="61.7" transform="rotate(-90 89.7 61.7)">VDD33</text>
<text x="82.6" y="79.7" transform="rotate(-90 82.6 79.7)">VDD33</text>
</g>
<g font-size="1.3">
<text x="30.8" y="1.3">5</text>
<text x="88.8" y="1.3">4</text>
<text x="146.9" y="1.3">3</text>
<text x="205" y="1.3">2</text>
<text x="263.1" y="1.3">1</text>
<text x=".5" y="28.4">D</text>
<text x="292.6" y="28.4">D</text>
<text x=".5" y="79.5">C</text>
<text x="292.6" y="79.5">C</text>
<text x=".5" y="130.6">B</text>
<text x="292.6" y="130.6">B</text>
<text x=".5" y="181.7">A</text>
<text x="292.6" y="181.7">A</text>
<text x="30.8" y="207.4">5</text>
<text x="88.8" y="207.4">4</text>
<text x="146.9" y="207.4">3</text>
<text x="205" y="207.4">2</text>
<text x="263.1" y="207.4">1</text>
</g>
</svg>
